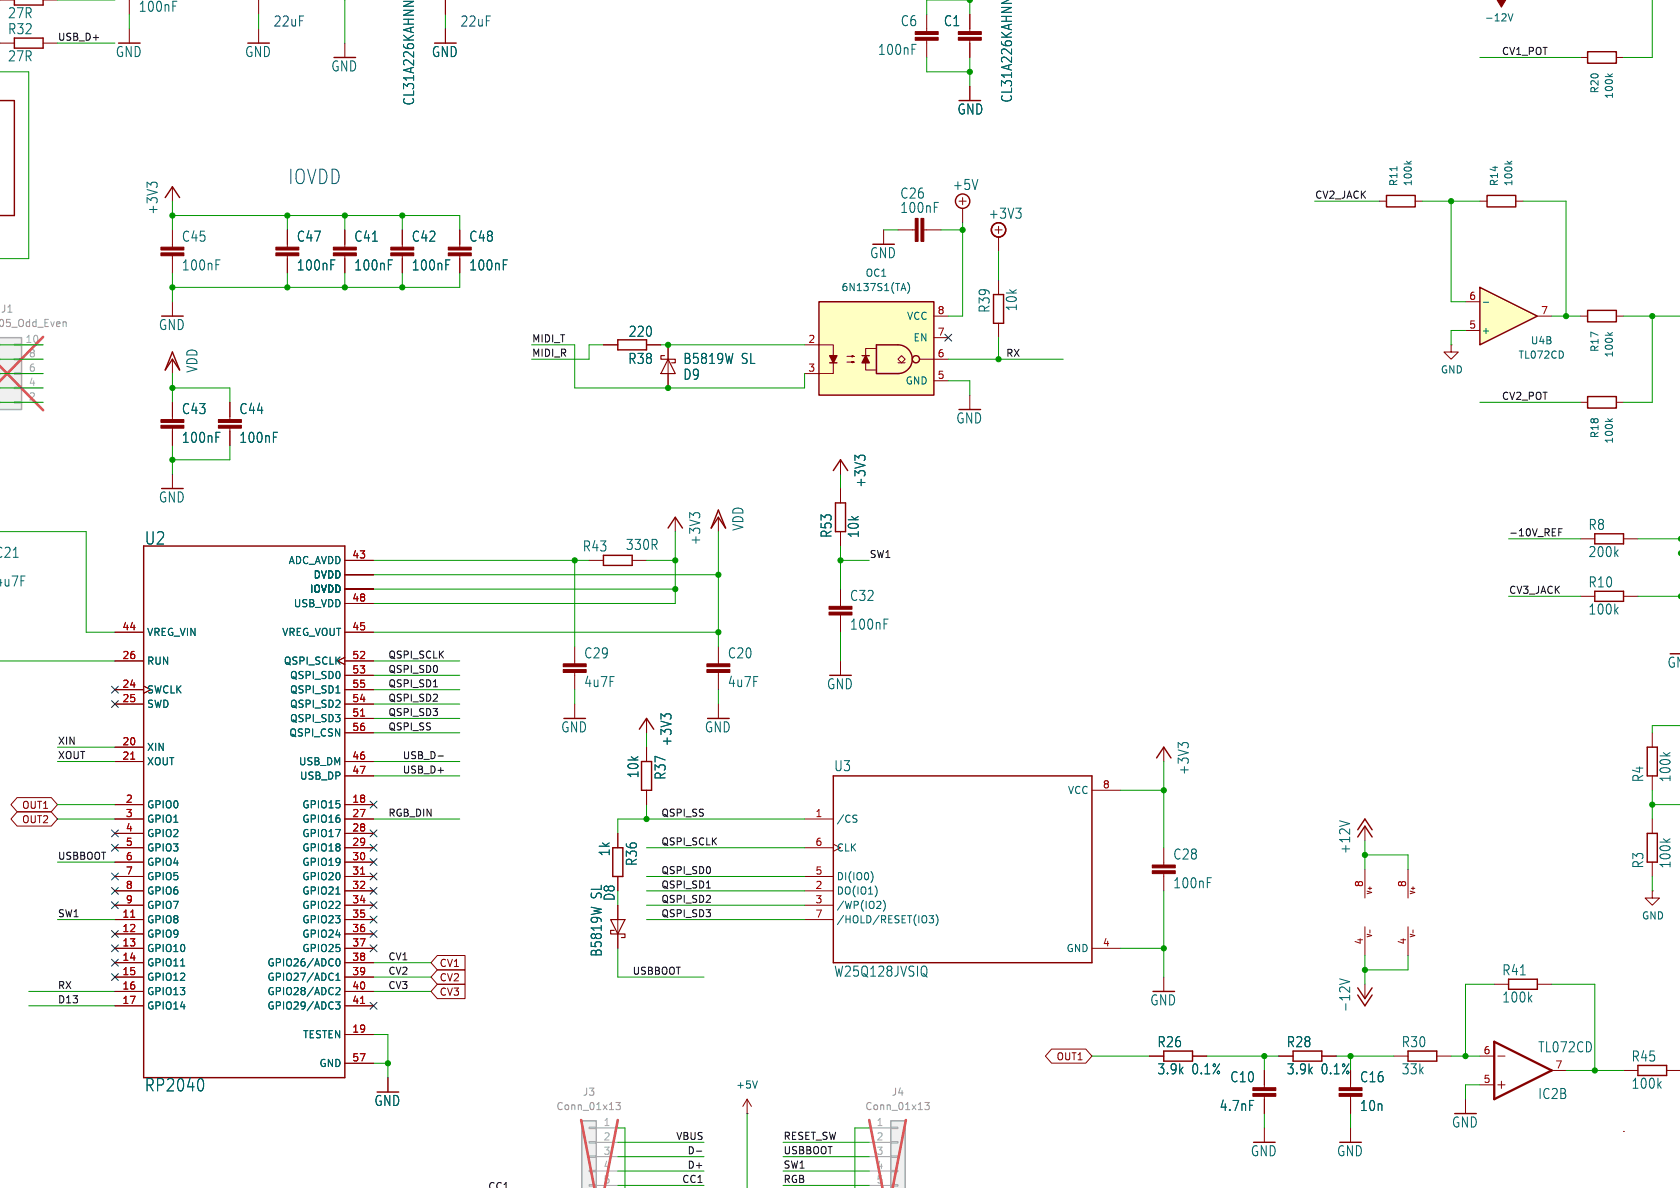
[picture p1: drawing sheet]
<svg xmlns="http://www.w3.org/2000/svg" width="297mm" height="210mm" viewBox="0 0 297 210" stroke-linecap="round" stroke-linejoin="round" font-family="sans-serif">
<g fill="none" stroke="#840000" stroke-width=".18">
<path d="M22.9 -.1v2.6M45.7 -.1v2.6M61 0h.1M78.7 -.1v2.6M0 0h2.5M7.6 0h2.6M22.9 5.1v2.5M61 7.6v2.6M78.7 5.1v2.5M171.4 2.5v3.1M171.4 7.1v3.1M171.4 15.2v2.6"/>
<path d="M279.4 10.2h1.3M285.7 10.2h1.3M30.5 33v2.6M243.8 35.6h1.3M250.2 35.6h1.3M261.6 35.6h1.3M268 35.6h1.2M30.5 40.6v3.1M30.5 45.2v3.1M30.5 53.3v2.6M50.8 40.6v3.1M50.8 45.2v3.1"/>
<path d="M61 40.6v3.1M61 45.2v3.1M71.1 40.6v3.1M71.1 45.2v3.1M81.3 40.6v3.1M81.3 45.2v3.1M30.5 63.5v2.5M30.5 71.1v3.1M30.5 75.7v3M40.6 71.1v3.1M40.6 75.7v3M118.1 61v7.6"/>
<path d="M30.5 83.8v2.6M127 91.4v2.6M101.6 114.3v3M101.6 118.9v3M205.7 132.1v2.5M287 200h.1"/>
</g>
<g fill="#840000" stroke="#840000" stroke-width=".18">
<path d="M169.4 6.6h4.1v.5h-4.1z"/>
<path d="M169.4 5.6h4.1v.5h-4.1z"/>
<path d="M79.2 44.7h4.1v.5h-4.1z"/>
<path d="M79.2 43.7h4.1v.5h-4.1z"/>
<path d="M264.7 0h1.5l-.8 1.3z"/>
<path d="M38.6 75.2h4.1v.5h-4.1z"/>
<path d="M38.6 74.2h4.1v.5h-4.1z"/>
<path d="M28.4 75.2h4.1v.5h-4.1z"/>
<path d="M28.4 74.2h4.1v.5h-4.1z"/>
<path d="M69.1 44.7h4.1v.5h-4.1z"/>
<path d="M69.1 43.7h4.1v.5h-4.1z"/>
<path d="M58.9 44.7h4.1v.5h-4.1z"/>
<path d="M58.9 43.7h4.1v.5h-4.1z"/>
<path d="M48.8 44.7h4v.5h-4z"/>
<path d="M48.8 43.7h4v.5h-4z"/>
<path d="M28.4 44.7h4.1v.5h-4.1z"/>
<path d="M28.4 43.7h4.1v.5h-4.1z"/>
<path d="M99.6 118.4h4v.5h-4z"/>
<path d="M99.6 117.3h4v.6h-4z"/>
</g>
<g fill="none" stroke="#006464" stroke-width=".18">
<path d="M30.6 .2h.7M266.6 2.4l.4 1.3 .5-1.3M284.2 13.1l.5 .4M285.1 13.1l-.5 .3M26.7 32.7l-.7-.5v.9M26.9 32.3h.7M247 29.5v.7M248.7 28.5l.4 .5M249.5 28.5l-.5 .4M266.4 28.5l.5 .5M267.3 28.5l-.5 .4M38.2 45.9h.7"/>
<path d="M58.5 45.9h.7M68.7 45.9h.7M78.8 45.9h.7M89 45.9h.7M38.2 76.4h.7M48.3 76.4h.8M209 131.8l-.7-.5v.9M209.1 131.3h.8"/>
</g>
<path d="M2.5 -.1v1h5.1v-1M280.7 9.1h5v2.1h-5zM29.2 34.9l1.3-1.9 1.2 1.9M245.1 34.5h5.1v2.1h-5.1zM262.9 34.5h5.1v2.1h-5.1zM30.5 62.2l1.2 3.2-1.2-1.9-1.3 1.9zM127 90.2l1.3 3.1-1.3-1.9-1.3 1.9zM204.5 134l1.2-1.9 1.3 1.9" fill="none" stroke="#840000" stroke-width=".25"/>
<path d="M117.5 62.9h-.7v.6h2.6v.6h-.7M118.1 63.5l1.3 2.5h-2.6z" fill="none" stroke="#840000" stroke-width=".2"/>
<path d="M-.1 59.7h3.9v12.7h-3.9z" fill="#f0f0f0"/>
<g fill="none" stroke="#a1a1a1" stroke-width=".18">
<path d="M-.1 60.8v.3M-.1 63.4v.2M-.1 65.9v.3M-.1 68.5v.2M-.1 71v.2M2.5 60.8h1.3v.3h-1.3zM2.5 63.4h1.3v.2h-1.3zM2.5 65.9h1.3v.3h-1.3zM2.5 68.5h1.3v.2h-1.3zM2.5 71h1.3v.2h-1.3zM3.8 61h3.8M3.8 71.1h3.8"/>
<path d="M3.8 68.6h3.8M3.8 66h3.8M3.8 63.5h3.8"/>
</g>
<path d="M0 59.7h3.8v12.7h-3.9" fill="none" stroke="#a1a1a1" stroke-width=".25"/>
<path d="M10.2 56.9h.4v.3l-.6 .1M10.6 57.7h-.4M11.2 57l.1-.1h.3l.1 .8M11.2 56.9v.8" fill="none" stroke="#989898" stroke-width=".18"/>
<path d="M7.6 59.6l-7.7 7.8M0 64.7l7.6 7.8" fill="none" stroke="#e65255" stroke-width=".46"/>
<g fill="none" stroke="#840000" stroke-width=".18">
<path d="M0 7.6h2.5M7.6 7.6h2.6M45.7 5.1v2.5M169.5 35.6h1.3M170.2 34.9v1.3M170.2 36.8v2.6M156.2 40.6v2.6M158.7 40.6h3.1M163.3 40.6h3.1M175.9 40.6h1.3M176.5 40v1.3M176.5 41.9v2.6"/>
<path d="M61 99.1h5M20.3 116.8h5.1M20.3 111.8h5.1M61 116.2l-1.3 .6 1.3 .7M61 104.1h5M61 101.6h5M61 116.8h5M61 111.8h5M61 106.7h5M61 119.4h5M127 114.3v3M127 118.9v3"/>
<path d="M20.3 132.1h5.1M20.3 134.6h5.1M20.3 121.9h5.1M20.3 124.5h5.1M61 134.6h5M61 121.9h5M61 124.5h5M61 137.2h5M61 127h5M61 129.5h5M127 124.5v2.5M292.1 129.5v2.6"/>
<path d="M292.1 137.2v2.5M20.3 142.2h5.1M20.3 144.8h5.1M20.3 147.3h5.1M20.3 149.9h5.1M20.3 152.4h5.1M20.3 154.9h5.1M20.3 157.5h5.1M61 142.2h5M61 144.8h5M61 147.3h5M61 149.9h5"/>
<path d="M61 152.4h5M61 154.9h5M61 157.5h5M292.1 157.5v1.3h1.3l-1.3 1.2-1.3-1.2h1.3M292.1 157.5h.1M292.1 144.8v2.5M292.1 152.4v2.5M20.3 162.6h5.1M20.3 165.1h5.1M20.3 167.6h5.1M20.3 170.2h5.1M20.3 172.7h5.1"/>
<path d="M20.3 175.3h5.1M20.3 177.8h5.1M20.3 160h5.1M61 162.6h5M61 165.1h5M61 167.6h5M61 170.2h5M61 172.7h5M61 175.3h5M61 177.8h5M61 160h5M264.2 174h2.5"/>
<path d="M271.8 174h2.5M61 182.9h5M61 188h5M68.6 190.5v2.5M238.8 199.4v2.5M259.1 194.3v2.6"/>
</g>
<g fill="none" stroke="#840000" stroke-width=".25">
<path d="M0 17.8h2.5v20.3h-2.6M2.5 6.7h5.1v1.8h-5.1zM25.4 96.5h35.6v94h-35.6zM291.2 132.1h1.8v5.1h-1.8zM291.2 147.3h1.8v5.1h-1.8zM266.7 173.1h5.1v1.8h-5.1z"/>
<circle cx="170.2" cy="35.6" r="1.27"/>
<circle cx="176.5" cy="40.6" r="1.27"/>
</g>
<path d="M23.1 134.2h.7M63.7 126.6h.8M63.7 154.5h.8M23.1 162.1h.7M63.7 177.4h.8" fill="none" stroke="#a90000" stroke-width=".18"/>
<path d="M165.2 35.8h.7M179.6 36.8h.9l-.5 .7M180.4 37.6v.8M59.4 122.5h.7M59.4 158.1h.7M31.9 170.8h.8M59.3 177.1h.8l-.4 .5 .3 .1v.6l-.1 .1-.6-.1M59.4 174.7l.5-.1 .2 .3-.8 .9h.8M59.4 173.3h.7M59.4 172.4l.3-.4v1.3M59.5 169.6l.2-.1a.68 .68 0 0 1 .4 .6 .68 .68 0 0 1-.4 .7l-.2-.2-.1-.3zM35.8 190.9a2.12 2.12 0 0 1 0 1.7" fill="none" stroke="#006464" stroke-width=".18"/>
<g fill="#840000" stroke="#840000" stroke-width=".18">
<path d="M125 118.4h4v.5h-4z"/>
<path d="M125 117.3h4v.6h-4z"/>
<path d="M161.8 38.6h.5v4.1h-.5z"/>
<path d="M162.8 38.6h.5v4.1h-.5z"/>
</g>
<path d="M102.9 198.1h2.5v12h-2.5z" fill="#f0f0f0"/>
<path d="M104.1 199.3h1.3v.2h-1.3zM105.4 199.4h3.8M104.1 209.4h1.3v.3h-1.3zM104.1 206.9h1.3v.2h-1.3zM104.1 204.3h1.3v.3h-1.3zM104.1 201.8h1.3v.3h-1.3zM105.4 201.9h3.8M105.4 204.5h3.8M105.4 207h3.8M105.4 209.6h3.8" fill="none" stroke="#a1a1a1" stroke-width=".18"/>
<path d="M102.9 210.1v-12h2.5v12" fill="none" stroke="#a1a1a1" stroke-width=".25"/>
<path d="M108.9 194.9h.8l-.5 .5 .4 .1v.5l-.2 .2-.5-.2" fill="none" stroke="#989898" stroke-width=".18"/>
<path d="M102.7 198l2.4 12.1M109.2 198l-2.3 12.1" fill="none" stroke="#e65255" stroke-width=".46"/>
<path d="M175.6 52.1h1.8v5.1h-1.8zM280.7 70.1h5v2h-5zM281.9 94.4h5.1v1.7h-5.1zM281.9 104.5h5.1v1.8h-5.1z" fill="none" stroke="#840000" stroke-width=".25"/>
<path d="M176.5 49.5v2.6M176.5 57.2v2.5M171.4 69.9v2.5M279.4 71.1h1.3M285.7 71.1h1.3M279.4 95.3h2.5M287 95.3h2.6M148.6 116.8v2.6M279.4 105.4h2.5M287 105.4h2.6M238.8 189.2v3.1M238.8 193.8v3.1" fill="none" stroke="#840000" stroke-width=".18"/>
<g fill="#840000" stroke="#840000" stroke-width=".18">
<path d="M236.7 193.3h4.1v.5h-4.1z"/>
<path d="M236.7 192.3h4.1v.5h-4.1z"/>
</g>
<path d="M284.2 74l.5 .5M285.1 74l-.5 .4" fill="none" stroke="#006464" stroke-width=".18"/>
<path d="M144.8 53.3h20.3v16.6h-20.3z" fill="#ffffc2"/>
<g fill="none" stroke="#840000" stroke-width=".25">
<path d="M144.8 53.3h20.3v16.6h-20.3zM280.7 54.9h5v2h-5zM146.7 64.1h1.3M152.4 62.9h1.3M154.9 61h3.8a2.54 2.54 0 0 1 2.6 2.5 2.54 2.54 0 0 1-2.6 2.5h-3.8zM147.3 83.2l1.3-1.9 1.3 1.9M147.7 88.9h1.8v5.1h-1.8zM248.9 185.8h5.1v1.8h-5.1z"/>
<circle cx="161.9" cy="63.5" r=".63"/>
</g>
<g fill="none" stroke="#840000" stroke-width=".18">
<path d="M165.1 59.7h2.5M165.1 55.9h2.5M279.4 55.9h1.3M285.7 55.9h1.3M142.2 61h5.1v5h-5.1M149.7 64h1.3l-.4 .1v-.2l.4 .1M149.7 63h1.3l-.4 .1v-.2l.4 .1M154.9 61.6h-1.9v3.8h1.9M158.7 64.1h1.3M159.4 62.9l.6 .6-.6 .6-.7-.6zM162.6 63.5h5M165.1 67.3h2.5"/>
<path d="M256.5 61v1.2h1.3l-1.3 1.3-1.2-1.3h1.2M256.5 61h.1M148.6 81.3v2.5M148.6 86.4v2.5M148.6 94v2.5M148.6 104.1v3.1M148.6 108.7v3.1M246.4 186.7h2.5M254 186.7h2.5"/>
</g>
<g fill="#840000" stroke="#840000" stroke-width=".25">
<path d="M146.7 62.9h1.3l-.7 1.2z"/>
<path d="M153 62.9l.7 1.2h-1.3z"/>
</g>
<path d="M159.4 51h.6M159.7 50.1l.4 1.3M160.4 49.9a1.46 1.46 0 0 1 0 2M284.2 58.8l.5 .5M285.1 58.8l-.5 .3M151.8 81l-.7-.5v.9M152 80.5h.7M156.3 109.4h.7" fill="none" stroke="#006464" stroke-width=".18"/>
<g fill="#840000" stroke="#840000" stroke-width=".18">
<path d="M146.6 108.2h4v.5h-4z"/>
<path d="M146.6 107.2h4v.5h-4z"/>
</g>
<path d="M261.6 50.8l10.2 5.1-10.2 5.1z" fill="#ffffc2"/>
<path d="M261.6 50.8l10.2 5.1-10.2 5.1zM147.3 137.2h45.7v33h-45.7zM108.3 149.9h1.8v5h-1.8zM240 175.9l1.3 1.9 1.3-1.9M240 174.6l1.3 1.9 1.3-1.9M205.7 185.8h5.1v1.8h-5.1zM228.6 185.8h5.1v1.8h-5.1zM289.6 188.3h5v1.8h-5z" fill="none" stroke="#840000" stroke-width=".25"/>
<g fill="none" stroke="#840000" stroke-width=".18">
<path d="M163.8 2.5v3.1M163.8 7.1v3.1M259.1 58.4h2.5M259.1 53.3h2.5M271.8 55.9h2.5M193 139.7h5.1M109.2 147.3v2.6M109.2 154.9v2.6M142.2 144.8h5.1M142.2 157.5h5.1M142.2 154.9h5.1M142.2 149.9h5.1"/>
<path d="M109.2 160v7.6M142.2 160h5.1M142.2 162.6h5.1M193 167.6h5.1M205.7 172.7v2.6M241.3 174v2.5M132.1 196.9h.1M132.1 194.3l-.8 1.3M132.1 194.3v2.6M132.1 194.3l.7 1.3M203.2 186.7h2.5M210.8 186.7h2.6"/>
<path d="M223.5 189.2v3.1M223.5 193.8v3.1M223.5 199.4v2.5M226.1 186.7h2.5M233.7 186.7h2.5M261.6 186.7h2.6M261.6 191.8h2.6M264.8 186.7h1.3M264.8 191.8h1.3M265.4 191.1v1.3M274.3 189.2h2.6M287 189.2h2.6"/>
<path d="M294.6 189.2h2.5"/>
</g>
<g fill="none" stroke="#006464" stroke-width=".18">
<path d="M161.2 7.8h.8M262.2 53.4h1M151 144.1l.5 .1M151.3 144.8l.2 .2-.2 .4M154 154.1a1.49 1.49 0 0 1 0 1.8M155 157.2v.8M155.7 159.5v.4M156.2 159.1a1.46 1.46 0 0 1 0 2M154.9 160.6h.8M163.6 170.9a1.43 1.43 0 0 1 0 1.6l.3 .2M164.3 161.9h.7l-.4 .5 .4 .1v.5l-.2 .1-.5-.1M165.5 161.7a1.46 1.46 0 0 1 0 1.9"/>
<path d="M236.8 173l1.8 .5-1.8 .5M133.9 191.1l-.4 1.2"/>
</g>
<g fill="#840000" stroke="#840000" stroke-width=".18">
<path d="M221.5 193.3h4.1v.5h-4.1z"/>
<path d="M221.5 192.3h4.1v.5h-4.1z"/>
<path d="M161.8 6.6h4.1v.5h-4.1z"/>
<path d="M161.8 5.6h4.1v.5h-4.1z"/>
</g>
<path d="M264.2 184.2l10.1 5-10.1 5.1z" fill="none" stroke="#840000" stroke-width=".41"/>
<path d="M107.9 162.6h2.6l-1.3 2.5zM108.6 164.5h-.7v.6h2.6v.6h-.6" fill="none" stroke="#840000" stroke-width=".2"/>
<path d="M157.5 198.1h2.5v12h-2.5z" fill="#f0f0f0"/>
<path d="M153.7 199.4h3.8M157.5 199.3h1.2v.2h-1.2zM153.7 201.9h3.8M153.7 204.5h3.8M153.7 207h3.8M153.7 209.6h3.8M157.5 209.4h1.2v.3h-1.2zM157.5 206.9h1.2v.2h-1.2zM157.5 204.3h1.2v.3h-1.2zM157.5 201.8h1.2v.3h-1.2z" fill="none" stroke="#a1a1a1" stroke-width=".18"/>
<path d="M157.5 210.1v-12h2.5v12" fill="none" stroke="#a1a1a1" stroke-width=".25"/>
<path d="M163.5 194.9h.8l-.4 .5 .3 .1v.5l-.2 .2-.5-.2" fill="none" stroke="#989898" stroke-width=".18"/>
<path d="M153.7 198l2.3 12.1M160.1 198l-2.3 12.1" fill="none" stroke="#e65255" stroke-width=".46"/>
<g fill="none" stroke="#840000" stroke-width=".18">
<path d="M78.7 0v2.5M78.7 5.1v2.5M171.4 2.5v2.6M171.4 7.6v2.6M171.4 15.2v2.6M50.8 40.6v2.6M50.8 45.7v2.6M61 40.6v2.6M61 45.7v2.6M71.1 40.6v2.6M71.1 45.7v2.6M81.3 40.6v2.6"/>
<path d="M81.3 45.7v2.6M30.5 71.1v2.6M30.5 76.2v2.5M40.6 71.1v2.6M40.6 76.2v2.5M106.7 61h2.5M114.3 61h2.5M118.1 61v2.5M118.1 66v2.6M61 99.1h5M104.1 99.1h2.6M111.8 99.1h2.5"/>
<path d="M119.4 91.4v2.6M148.6 81.3v2.5M148.6 86.4v2.5M148.6 94v2.5M20.3 116.8h5.1M20.3 111.8h5.1M61 116.2l-1.3 .6 1.3 .7M61 104.1h5M61 101.6h5M61 116.8h5M61 111.8h5M61 106.7h5"/>
<path d="M61 119.4h5M20.3 132.1h5.1M20.3 134.6h5.1M20.3 121.9h5.1M20.3 124.5h5.1M61 134.6h5M61 121.9h5M61 124.5h5M61 137.2h5M61 127h5M61 129.5h5M101.6 124.5v2.5"/>
<path d="M114.3 127v2.5M114.3 132.1v2.5M114.3 139.7v2.5M3 141h6.1l1.1 1.2-1.1 1.3h-6.1l-1.1-1.3zM3 143.5h6.1l1.1 1.3-1.1 1.2h-6.1l-1.1-1.2zM20.3 142.2h5.1M20.3 144.8h5.1M20.3 147.3h5.1M20.3 149.9h5.1M20.3 152.4h5.1M20.3 154.9h5.1M20.3 157.5h5.1"/>
<path d="M61 142.2h5M61 144.8h5M61 147.3h5M61 149.9h5M61 152.4h5M61 154.9h5M61 157.5h5M109.2 147.3v2.6M109.2 154.9v2.6M205.7 149.9v3M205.7 154.4v3.1M241.3 146.1v2.5"/>
<path d="M241.3 153.7v5.1M248.9 153.7v5.1M20.3 162.6h5.1M20.3 165.1h5.1M20.3 167.6h5.1M20.3 170.2h5.1M20.3 172.7h5.1M20.3 175.3h5.1M20.3 177.8h5.1M20.3 160h5.1M61 162.6h5M61 165.1h5"/>
<path d="M61 167.6h5M61 170.2h5M61 172.7h5M61 175.3h5M61 177.8h5M61 160h5M77.3 168.9h4.9v2.6h-4.9l-1.1-1.3zM77.3 171.4h4.9v2.6h-4.9l-1.1-1.3zM77.3 174h4.9v2.5h-4.9l-1.1-1.2zM109.2 160v2.6M109.2 165.1v2.5M241.3 163.8v5.1"/>
<path d="M242.2 164.4v.5M248.9 163.8v5.1M249.8 164.4v.5M61 182.9h5M61 188h5M68.6 190.5v2.5M185.9 185.4h6.1l1 1.3-1 1.2h-6.1l-1.1-1.2zM203.2 186.7h2.5M210.8 186.7h2.6M223.5 189.2v2.6M223.5 194.3v2.6M226.1 186.7h2.5"/>
<path d="M233.7 186.7h2.5M238.8 189.2v2.6M238.8 194.3v2.6"/>
</g>
<path d="M109.2 60.1h5.1v1.7h-5.1zM106.7 98.2h5.1v1.7h-5.1zM118.1 93.3l1.3-1.9 1.2 1.9M113 128.9l1.3-1.9 1.3 1.9M113.4 134.6h1.8v5.1h-1.8zM240 148l1.3-1.9 1.3 1.9M240 146.7l1.3-1.9 1.3 1.9" fill="none" stroke="#840000" stroke-width=".25"/>
<g fill="none" stroke="#006464" stroke-width=".18">
<path d="M58.5 45.9h.7M68.7 45.9h.7M78.8 45.9h.7M89 45.9h.7M38.2 76.4h.7M48.3 76.4h.8M122.6 91.1l-.7-.5v1M122.8 90.7h.7M151.8 81l-.7-.5v.9M152 80.5h.7M59.4 122.5h.7M117.5 126.7l-.7-.5v.9"/>
<path d="M117.7 126.3h.8M59.4 158.1h.7M213.4 155.2h.8M236.8 145.1l1.8 .5M31.9 170.8h.8M59.3 177.1h.8l-.4 .5 .3 .1v.6l-.1 .1-.6-.1M59.4 174.7l.5-.1 .2 .3-.8 .9h.8M59.4 173.3h.7M59.4 172.4l.3-.4v1.3M59.5 169.6l.2-.1a.68 .68 0 0 1 .4 .6 .68 .68 0 0 1-.4 .7l-.2-.2-.1-.3zM35.8 190.9a2.12 2.12 0 0 1 0 1.7"/>
</g>
<g fill="#840000" stroke="#840000" stroke-width=".18">
<path d="M203.7 153.9h4.1v.5h-4.1z"/>
<path d="M203.7 152.9h4.1v.5h-4.1z"/>
</g>
<path d="M275.6 94.1h.4M276.2 93.5h-.6v1.2M76.6 121.4h.7M77.4 133.6h1M124.9 157h.7M123.1 203.5h1" fill="none" stroke="#0f0f0f" stroke-width=".18"/>
<g fill="none" stroke="#009600" stroke-width=".18">
<path d="M171.4 0v2.5M292.1 -.1v10.3h-5.1M-.1 0h.1M0 12.7h5.1v33h-5.1M0 7.6h.1M10.2 0h10.1M10.2 7.6h10.1M22.9 2.5v2.6M45.7 2.5v2.6M61 0v7.6M78.7 2.5v2.6M163.8 10.2v2.5h7.6"/>
<path d="M171.4 0h-7.6v2.5M171.4 10.2v5M261.6 10.2h17.8M30.5 35.6v5M30.5 38.1h50.8v2.5M50.8 38.1v2.5M61 38.1v2.5M71.1 38.1v2.5M170.2 39.4v16.5h-2.6M232.4 35.6h11.4M251.5 35.6h10.1M256.5 35.6v17.7h2.6"/>
<path d="M269.2 35.6h7.7v20.3M30.5 48.3v5M50.8 48.3v2.5M61 48.3v2.5M71.1 48.3v2.5M81.3 48.3v2.5h-50.8M156.2 40.6h2.5M166.4 40.6h3.8M176.5 44.5v5M176.5 59.7v3.8M259.1 58.4h-2.6v2.6M274.3 55.9h5.1"/>
<path d="M287 55.9h10.1M292.1 55.9v15.2h-5.1M0 68.6h7.6M0 71.1h7.6M0 66h7.6M0 63.5h7.6M0 61h7.6M30.5 68.6h10.1v2.5M30.5 66v5.1M30.5 78.7v5.1M40.6 78.7v2.6h-10.1M94 61h7.6v7.6h40.6v-2.6"/>
<path d="M106.7 61h-2.6v2.5h-10.1M116.8 61h25.4M167.6 63.5h20.4M167.6 67.3h3.8v2.6M261.6 71.1h17.8M-.1 94h15.3v17.8h5.1M66 99.1h38.1M101.6 99.1v15.2M114.3 99.1h5.1M119.4 94v12.7h-53.4M127 94v20.3M148.6 83.8v2.6"/>
<path d="M148.6 96.5v7.6M148.6 99.1h5.1M266.7 95.3h12.7M289.6 95.3h7.5M0 116.8h20.3M66 111.8h61M66 116.8h15.3M66 101.6h61M66 104.1h53.4M66 119.4h15.3M148.6 111.8v5M266.7 105.4h12.7"/>
<path d="M289.6 105.4h7.5M10.2 132.1h10.1M10.2 134.6h10.1M66 124.5h15.3M66 134.6h15.3M66 137.2h15.3M66 127h15.3M66 129.5h15.3M66 121.9h15.3M101.6 121.9v2.6M114.3 129.5v2.6M127 121.9v2.6"/>
<path d="M198.1 139.7h7.6M205.7 134.6v15.3M292.1 139.7v5.1M297.1 128.3h-5v1.2M10.2 144.8h10.1M10.2 142.2h10.1M10.2 152.4h10.1M66 144.8h15.3M114.3 142.2v2.6M114.3 154.9h27.9M114.3 157.5h27.9M114.3 149.9h27.9"/>
<path d="M142.2 144.8h-33v2.5M205.7 157.5v15.2M241.3 151.1h7.6v2.6M241.3 148.6v5.1M292.1 154.9v2.6M292.1 142.2h5M5.1 175.3h15.2M5.1 177.8h15.2M10.2 162.6h10.1M66 172.7h10.2M66 175.3h10.2M66 170.2h10.2"/>
<path d="M109.2 167.6v5.1h15.3M114.3 160h27.9M114.3 162.6h27.9M198.1 167.6h7.6M241.3 168.9v5.1M248.9 168.9v2.6h-7.6M264.2 174h-5.1v12.7M274.3 174h7.6v15.2M66 182.9h2.6v7.6M66 188h2.6M109.2 199.4h1.3v10.7M132.1 196.9v13.2"/>
<path d="M153.7 199.4h-2.6v10.7M193 186.7h10.2M213.4 186.7h12.7M223.5 186.7v2.5M223.5 196.9v2.5M236.2 186.7h10.2M238.8 186.7v2.5M238.8 196.9v2.5M256.5 186.7h5.1M261.6 191.8h-2.5v2.5M276.9 189.2h10.1M109.2 209.6h15.3"/>
<path d="M109.2 204.5h15.3M109.2 201.9h15.3M109.2 207h15.3M138.4 209.6h15.3M138.4 204.5h15.3M138.4 201.9h15.3M138.4 207h15.3"/>
</g>
<g fill="none" stroke="#000084" stroke-width=".18">
<path d="M167 59.1l1.2 1.2M168.2 59.1l-1.2 1.2M19.7 123.9l1.2 1.2M19.7 121.3l1.2 1.2M20.9 123.9l-1.2 1.2M20.9 121.3l-1.2 1.2M19.7 154.3l1.2 1.2M19.7 149.3l1.2 1.2M19.7 146.7l1.2 1.2M19.7 156.9l1.2 1.2M19.7 159.4l1.2 1.2M20.9 154.3l-1.2 1.2"/>
<path d="M20.9 149.3l-1.2 1.2M20.9 146.7l-1.2 1.2M20.9 156.9l-1.2 1.2M20.9 159.4l-1.2 1.2M65.4 156.9l1.2 1.2M65.4 154.3l1.2 1.2M65.4 151.8l1.2 1.2M65.4 141.6l1.2 1.2M65.4 146.7l1.2 1.2M65.4 159.4l1.2 1.2M65.4 149.3l1.2 1.2M66.6 156.9l-1.2 1.2"/>
<path d="M66.6 154.3l-1.2 1.2M66.6 151.8l-1.2 1.2M66.6 141.6l-1.2 1.2M66.6 146.7l-1.2 1.2M66.6 159.4l-1.2 1.2M66.6 149.3l-1.2 1.2M19.7 172.1l1.2 1.2M19.7 169.6l1.2 1.2M19.7 167l1.2 1.2M19.7 164.5l1.2 1.2M20.9 172.1l-1.2 1.2M20.9 169.6l-1.2 1.2"/>
<path d="M20.9 167l-1.2 1.2M20.9 164.5l-1.2 1.2M65.4 177.2l1.2 1.2M65.4 162l1.2 1.2M65.4 164.5l1.2 1.2M65.4 167l1.2 1.2M66.6 177.2l-1.2 1.2M66.6 162l-1.2 1.2M66.6 164.5l-1.2 1.2M66.6 167l-1.2 1.2"/>
</g>
<path d="M23.1 134.2h.7M63.7 126.6h.8M63.7 154.5h.8M23.1 162.1h.7M63.7 177.4h.8" fill="none" stroke="#a90000" stroke-width=".18"/>
<g fill="#009600" stroke="#009600" stroke-width=".18">
<path d="M296.8 97.6l.3-.3v.9a.48 .48 0 0 1-.3-.6z"/>
<path d="M171 0h.9a.46 .46 0 0 1-.5 .5 .46 .46 0 0 1-.4-.5z"/>
<path d="M296.8 105.2l.3-.2v.9a.48 .48 0 0 1-.3-.7z"/>
<path d="M296.8 95l.3-.2v.9a.48 .48 0 0 1-.3-.7z"/>
<circle cx="256.5" cy="35.6" r=".46"/>
<circle cx="176.5" cy="63.5" r=".46"/>
<circle cx="241.3" cy="151.1" r=".46"/>
<circle cx="205.7" cy="139.7" r=".46"/>
<circle cx="170.2" cy="40.6" r=".46"/>
<circle cx="171.4" cy="12.7" r=".46"/>
<circle cx="292.1" cy="55.9" r=".46"/>
<circle cx="276.9" cy="55.9" r=".46"/>
<circle cx="114.3" cy="144.8" r=".46"/>
<circle cx="223.5" cy="186.7" r=".46"/>
<circle cx="238.8" cy="186.7" r=".46"/>
<circle cx="259.1" cy="186.7" r=".46"/>
<circle cx="205.7" cy="167.6" r=".46"/>
<circle cx="241.3" cy="171.5" r=".46"/>
<circle cx="281.9" cy="189.2" r=".46"/>
<circle cx="292.1" cy="142.2" r=".46"/>
<circle cx="148.6" cy="99.1" r=".46"/>
<circle cx="68.6" cy="188" r=".46"/>
<circle cx="30.5" cy="50.8" r=".46"/>
<circle cx="30.5" cy="38.1" r=".46"/>
<circle cx="50.8" cy="50.8" r=".46"/>
<circle cx="30.5" cy="81.3" r=".46"/>
<circle cx="30.5" cy="68.6" r=".46"/>
<circle cx="71.1" cy="38.1" r=".46"/>
<circle cx="61" cy="38.1" r=".46"/>
<circle cx="50.8" cy="38.1" r=".46"/>
<circle cx="61" cy="50.8" r=".46"/>
<circle cx="71.1" cy="50.8" r=".46"/>
<circle cx="119.4" cy="99.1" r=".46"/>
<circle cx="127" cy="101.6" r=".46"/>
<circle cx="119.4" cy="104.1" r=".46"/>
<circle cx="127" cy="111.8" r=".46"/>
<circle cx="101.6" cy="99.1" r=".46"/>
<circle cx="118.1" cy="61" r=".46"/>
<circle cx="118.1" cy="68.6" r=".46"/>
</g>
<text font-size="3.5" fill="#0000c2" x="50.8" y="32.8">IOVDD</text>
<g font-size="3" fill="#006464">
<text x="25.5" y="96.5">U2</text>
<text x="25.5" y="193.2">RP2040</text>
</g>
<g font-size="2.5" fill="#006464">
<text x="1.3" y="3.4">27R</text>
<text x="24.4" y="2.3">100nF</text>
<text x="159.1" y="4.8">C6</text>
<text x="166.8" y="4.8">C1</text>
<text x="1.3" y="6.3">R32</text>
<text x="1.3" y="11.1">27R</text>
<text x="20.4" y="10.3">GND</text>
<text x="43.2" y="10.3">GND</text>
<text x="76.3" y="10.3">GND</text>
<text x="155.1" y="9.9">100nF</text>
<text x="58.5" y="12.8">GND</text>
<text x="73.4" y="18.7" transform="rotate(-90 73.4 18.7)">CL31A226KAHNNNE</text>
<text x="169.2" y="20.5">GND</text>
<text x="179.1" y="18.2" transform="rotate(-90 179.1 18.2)">CL31A226KAHNNNE</text>
<text x="159.1" y="35.3">C26</text>
<text x="168.3" y="33.8">+5V</text>
<text x="28.1" y="38" transform="rotate(-90 28.1 38)">+3V3</text>
<text x="159.1" y="37.9">100nF</text>
<text x="174.7" y="38.9">+3V3</text>
<text x="32.1" y="42.9">C45</text>
<text x="52.4" y="42.9">C47</text>
<text x="62.5" y="42.9">C41</text>
<text x="72.7" y="42.9">C42</text>
<text x="82.9" y="42.9">C48</text>
<text x="153.7" y="45.9">GND</text>
<text x="32.1" y="48">100nF</text>
<text x="52.4" y="48">100nF</text>
<text x="62.5" y="48">100nF</text>
<text x="72.7" y="48">100nF</text>
<text x="82.9" y="48">100nF</text>
<text x="28" y="58.6">GND</text>
<text x="111" y="59.7">220</text>
<text x="175.2" y="55.4" transform="rotate(-90 175.2 55.4)">R39</text>
<text x="180" y="55.1" transform="rotate(-90 180 55.1)">10k</text>
<text x="35.1" y="66" transform="rotate(-90 35.1 66)">VDD</text>
<text x="111" y="64.5">R38</text>
<text x="120.7" y="64.5">B5819W</text>
<text x="131" y="64.5">SL</text>
<text x="120.7" y="67.3">D9</text>
<text x="32.1" y="73.4">C43</text>
<text x="42.2" y="73.4">C44</text>
<text x="169" y="75.1">GND</text>
<text x="32.1" y="78.5">100nF</text>
<text x="42.2" y="78.5">100nF</text>
<text x="28" y="89">GND</text>
<text x="153.2" y="86.3" transform="rotate(-90 153.2 86.3)">+3V3</text>
<text x="131.6" y="93.9" transform="rotate(-90 131.6 93.9)">VDD</text>
<text x="147.2" y="95.2" transform="rotate(-90 147.2 95.2)">R53</text>
<text x="152" y="95.2" transform="rotate(-90 152 95.2)">10k</text>
<text x="280.7" y="93.9">R8</text>
<text x="-1" y="98.8">C21</text>
<text x="102.9" y="97.7">R43</text>
<text x="110.5" y="97.4">330R</text>
<text x="124" y="96.5" transform="rotate(-90 124 96.5)">+3V3</text>
<text x="280.7" y="98.7">200k</text>
<text x="-1" y="103.9">4u7F</text>
<text x="150.2" y="106.4">C32</text>
<text x="280.7" y="104.1">R10</text>
<text x="150.2" y="111.5">100nF</text>
<text x="280.7" y="108.9">100k</text>
<text x="103.2" y="116.6">C29</text>
<text x="128.6" y="116.6">C20</text>
<text x="294.7" y="118.3">GND</text>
<text x="103.2" y="121.7">4u7F</text>
<text x="128.6" y="121.7">4u7F</text>
<text x="146.1" y="122.1">GND</text>
<text x="99.1" y="129.7">GND</text>
<text x="124.5" y="129.7">GND</text>
<text x="113.1" y="137.7" transform="rotate(-90 113.1 137.7)">10k</text>
<text x="117.9" y="137.9" transform="rotate(-90 117.9 137.9)">R37</text>
<text x="118.9" y="132" transform="rotate(-90 118.9 132)">+3V3</text>
<text x="147.4" y="136.5">U3</text>
<text x="210.4" y="137.1" transform="rotate(-90 210.4 137.1)">+3V3</text>
<text x="290.7" y="138.4" transform="rotate(-90 290.7 138.4)">R4</text>
<text x="295.5" y="138.4" transform="rotate(-90 295.5 138.4)">100k</text>
<text x="108" y="151.5" transform="rotate(-90 108 151.5)">1k</text>
<text x="112.8" y="153.2" transform="rotate(-90 112.8 153.2)">R36</text>
<text x="207.3" y="152.2">C28</text>
<text x="238.9" y="151.1" transform="rotate(-90 238.9 151.1)">+12V</text>
<text x="290.7" y="153.6" transform="rotate(-90 290.7 153.6)">R3</text>
<text x="295.5" y="153.6" transform="rotate(-90 295.5 153.6)">100k</text>
<text x="106.6" y="158.9" transform="rotate(-90 106.6 158.9)">SL</text>
<text x="108.9" y="159.4" transform="rotate(-90 108.9 159.4)">D8</text>
<text x="207.3" y="157.2">100nF</text>
<text x="106.6" y="169.2" transform="rotate(-90 106.6 169.2)">B5819W</text>
<text x="147.4" y="172.9">W25Q128JVSIQ</text>
<text x="265.5" y="172.6">R41</text>
<text x="203.3" y="177.9">GND</text>
<text x="238.9" y="179" transform="rotate(-90 238.9 179)">-12V</text>
<text x="265.5" y="177.4">100k</text>
<text x="204.5" y="185.3">R26</text>
<text x="227.4" y="185.3">R28</text>
<text x="247.7" y="185.3">R30</text>
<text x="204.5" y="190.1">3.9k</text>
<text x="210.7" y="190.1">0.1%</text>
<text x="217.4" y="191.5">C10</text>
<text x="227.4" y="190.1">3.9k</text>
<text x="233.5" y="190.1">0.1%</text>
<text x="240.3" y="191.5">C16</text>
<text x="247.7" y="190.1">33k</text>
<text x="271.8" y="186.2">TL072CD</text>
<text x="288.3" y="187.9">R45</text>
<text x="66.1" y="195.7">GND</text>
<text x="215.5" y="196.6">4.7nF</text>
<text x="240.3" y="196.6">10n</text>
<text x="271.8" y="194.5">IC2B</text>
<text x="288.3" y="192.7">100k</text>
<text x="256.6" y="199.5">GND</text>
<text x="221" y="204.6">GND</text>
<text x="236.3" y="204.6">GND</text>
</g>
<g font-size="2.5" fill="#0000c2">
<text x="48.3" y="4.8">22uF</text>
<text x="81.3" y="4.8">22uF</text>
</g>
<g font-size="1.8" fill="#006464">
<text x="262.4" y="4">-12V</text>
<text x="282.8" y="16.6" transform="rotate(-90 282.8 16.6)">R20</text>
<text x="285.3" y="17.6" transform="rotate(-90 285.3 17.6)">100k</text>
<text x="247.2" y="33" transform="rotate(-90 247.2 33)">R11</text>
<text x="249.8" y="33" transform="rotate(-90 249.8 33)">100k</text>
<text x="265" y="33" transform="rotate(-90 265 33)">R14</text>
<text x="267.6" y="33" transform="rotate(-90 267.6 33)">100k</text>
<text x="148.7" y="51.7">6N137S1(TA)</text>
<text x="152.9" y="49.1">OC1</text>
<text x="160.3" y="56.7">VCC</text>
<text x="261.8" y="59.3">+</text>
<text x="161.4" y="60.6">EN</text>
<text x="268.4" y="63.6">TL072CD</text>
<text x="270.5" y="61.1">U4B</text>
<text x="282.8" y="62.3" transform="rotate(-90 282.8 62.3)">R17</text>
<text x="285.3" y="63.3" transform="rotate(-90 285.3 63.3)">100k</text>
<text x="160" y="68.2">GND</text>
<text x="254.6" y="66.2">GND</text>
<text x="282.8" y="77.6" transform="rotate(-90 282.8 77.6)">R18</text>
<text x="285.3" y="78.5" transform="rotate(-90 285.3 78.5)">100k</text>
<text x="50.9" y="99.9">ADC_AVDD</text>
<text x="51.8" y="107.5">USB_VDD</text>
<text x="54.7" y="105">IOVDD</text>
<text x="55.4" y="102.5">DVDD</text>
<text x="25.9" y="112.6">VREG_VIN</text>
<text x="49.8" y="112.6">VREG_VOUT</text>
<text x="25.9" y="117.7">RUN</text>
<text x="50.1" y="117.7">QSPI_SCLK</text>
<text x="25.9" y="122.8">SWCLK</text>
<text x="25.9" y="125.3">SWD</text>
<text x="51.2" y="120.2">QSPI_SD0</text>
<text x="51.2" y="125.3">QSPI_SD2</text>
<text x="51.2" y="122.8">QSPI_SD1</text>
<text x="51.1" y="130.4">QSPI_CSN</text>
<text x="51.2" y="127.9">QSPI_SD3</text>
<text x="25.9" y="132.9">XIN</text>
<text x="25.9" y="135.5">XOUT</text>
<text x="52.7" y="135.5">USB_DM</text>
<text x="25.9" y="143.1">GPIO0</text>
<text x="52.9" y="138">USB_DP</text>
<text x="53.4" y="143.1">GPIO15</text>
<text x="188.7" y="140.6">VCC</text>
<text x="25.9" y="145.6">GPIO1</text>
<text x="25.9" y="148.2">GPIO2</text>
<text x="53.4" y="145.6">GPIO16</text>
<text x="53.4" y="148.2">GPIO17</text>
<text x="147.8" y="145.6">/CS</text>
<text x="25.9" y="150.7">GPIO3</text>
<text x="25.9" y="153.3">GPIO4</text>
<text x="25.9" y="155.8">GPIO5</text>
<text x="53.4" y="150.7">GPIO18</text>
<text x="53.4" y="153.3">GPIO19</text>
<text x="53.4" y="155.8">GPIO20</text>
<text x="147.8" y="155.8">DI(IO0)</text>
<text x="147.8" y="150.7">CLK</text>
<text x="25.9" y="158.3">GPIO6</text>
<text x="25.9" y="160.9">GPIO7</text>
<text x="53.4" y="158.3">GPIO21</text>
<text x="53.4" y="160.9">GPIO22</text>
<text x="147.8" y="158.3">DO(IO1)</text>
<text x="147.8" y="160.9">/WP(IO2)</text>
<text x="25.9" y="163.4">GPIO8</text>
<text x="25.9" y="166">GPIO9</text>
<text x="53.4" y="163.4">GPIO23</text>
<text x="53.4" y="166">GPIO24</text>
<text x="147.8" y="163.4">/HOLD/RESET(IO3)</text>
<text x="290.2" y="162.7">GND</text>
<text x="25.9" y="168.5">GPIO10</text>
<text x="25.9" y="171">GPIO11</text>
<text x="25.9" y="173.6">GPIO12</text>
<text x="47.2" y="171">GPIO26/ADC0</text>
<text x="47.2" y="173.6">GPIO27/ADC1</text>
<text x="53.4" y="168.5">GPIO25</text>
<text x="188.5" y="168.5">GND</text>
<text x="25.9" y="176.1">GPIO13</text>
<text x="25.9" y="178.7">GPIO14</text>
<text x="47.2" y="176.1">GPIO28/ADC2</text>
<text x="47.2" y="178.7">GPIO29/ADC3</text>
<text x="53.5" y="183.7">TESTEN</text>
<text x="56.4" y="188.8">GND</text>
<text x="130" y="192.6">+5V</text>
</g>
<g font-size="1.8" fill="#0f0f0f">
<text x="265.4" y="9.8">CV1_POT</text>
<text x="232.4" y="35.2">CV2_JACK</text>
<text x="94" y="60.6">MIDI_T</text>
<text x="94" y="63.2">MIDI_R</text>
<text x="265.4" y="70.8">CV2_POT</text>
<text x="266.7" y="94.9">-10V_REF</text>
<text x="266.7" y="105.1">CV3_JACK</text>
<text x="10.2" y="131.7">XIN</text>
<text x="10.2" y="134.3">XOUT</text>
<text x="10.2" y="177.5">D13</text>
<text x="138.4" y="201.6">RESET_SW</text>
<text x="120.5" y="209.2">CC1</text>
<text x="138.4" y="206.7">SW1</text>
<text x="138.4" y="204.1">USBBOOT</text>
<text x="138.4" y="209.2">RGB</text>
<text x="86.2" y="210.5">CC1</text>
</g>
<g font-size="1.8" fill="#a90000">
<text x="259.6" y="53.1">6</text>
<text x="165.7" y="59.4">7</text>
<text x="165.7" y="55.6">8</text>
<text x="259.6" y="58.2">5</text>
<text x="272.3" y="55.6">7</text>
<text x="142.8" y="60.7">2</text>
<text x="142.8" y="65.8">3</text>
<text x="165.7" y="63.2">6</text>
<text x="165.7" y="67.1">5</text>
<text x="62.2" y="98.8">43</text>
<text x="62.2" y="106.4">48</text>
<text x="21.5" y="111.5">44</text>
<text x="62.2" y="111.5">45</text>
<text x="21.5" y="116.6">26</text>
<text x="62.2" y="116.6">52</text>
<text x="62.2" y="119.1">53</text>
<text x="21.5" y="121.7">24</text>
<text x="21.5" y="124.2">25</text>
<text x="62.2" y="124.2">54</text>
<text x="62.2" y="121.7">55</text>
<text x="21.5" y="131.8">20</text>
<text x="62.2" y="126.7">51</text>
<text x="62.2" y="129.3">56</text>
<text x="21.5" y="134.4">21</text>
<text x="62.2" y="134.4">46</text>
<text x="62.2" y="136.9">47</text>
<text x="22.2" y="142">2</text>
<text x="62.2" y="142">18</text>
<text x="194.9" y="139.4">8</text>
<text x="22.2" y="144.5">3</text>
<text x="22.2" y="147.1">4</text>
<text x="22.2" y="149.6">5</text>
<text x="62.2" y="144.5">27</text>
<text x="62.2" y="147.1">28</text>
<text x="62.2" y="149.6">29</text>
<text x="144.1" y="144.5">1</text>
<text x="144.1" y="149.6">6</text>
<text x="22.2" y="152.1">6</text>
<text x="22.2" y="154.7">7</text>
<text x="62.2" y="152.1">30</text>
<text x="62.2" y="154.7">31</text>
<text x="144.1" y="154.7">5</text>
<text x="22.2" y="157.2">8</text>
<text x="22.2" y="159.8">9</text>
<text x="62.2" y="157.2">32</text>
<text x="62.2" y="159.8">34</text>
<text x="144.1" y="157.2">2</text>
<text x="144.1" y="159.8">3</text>
<text x="241" y="156.9" transform="rotate(-90 241 156.9)">8</text>
<text x="248.7" y="156.9" transform="rotate(-90 248.7 156.9)">8</text>
<text x="21.5" y="162.3">11</text>
<text x="21.5" y="164.8">12</text>
<text x="21.5" y="167.4">13</text>
<text x="62.2" y="162.3">35</text>
<text x="62.2" y="164.8">36</text>
<text x="62.2" y="167.4">37</text>
<text x="144.1" y="162.3">7</text>
<text x="194.9" y="167.4">4</text>
<text x="241" y="167.1" transform="rotate(-90 241 167.1)">4</text>
<text x="248.7" y="167.1" transform="rotate(-90 248.7 167.1)">4</text>
<text x="21.5" y="169.9">14</text>
<text x="21.5" y="172.5">15</text>
<text x="62.2" y="169.9">38</text>
<text x="62.2" y="172.5">39</text>
<text x="21.5" y="175">16</text>
<text x="21.5" y="177.5">17</text>
<text x="62.2" y="175">40</text>
<text x="62.2" y="177.5">41</text>
<text x="62.2" y="182.6">19</text>
<text x="62.2" y="187.7">57</text>
<text x="262.2" y="191.5">5</text>
<text x="262.2" y="186.4">6</text>
<text x="274.9" y="189">7</text>
</g>
<g font-size="1.8" fill="#989898">
<text x="-.5" y="58">5_Odd_Even</text>
<text x=".1" y="55.5">J1</text>
<text x="98.3" y="196.4">Conn_01x13</text>
<text x="102.9" y="193.9">J3</text>
<text x="152.9" y="196.4">Conn_01x13</text>
<text x="157.6" y="193.9">J4</text>
</g>
<g font-size="1.8" fill="#aaa">
<text x="4.4" y="60.7">10</text>
<text x="5" y="65.8">6</text>
<text x="5" y="63.2">8</text>
<text x="5" y="70.9">2</text>
<text x="5" y="68.3">4</text>
<text x="106.6" y="199.1">1</text>
<text x="106.6" y="201.7">2</text>
<text x="154.9" y="199.1">1</text>
<text x="154.9" y="201.7">2</text>
<text x="106.6" y="204.2">3</text>
<text x="106.6" y="206.8">4</text>
<text x="106.6" y="209.3">5</text>
<text x="154.9" y="204.2">3</text>
<text x="154.9" y="206.8">4</text>
<text x="154.9" y="209.3">5</text>
</g>
<g font-size="1.8" fill="#840000">
<text x="77.6" y="171.1">CV1</text>
<text x="77.6" y="173.7">CV2</text>
<text x="77.6" y="176.2">CV3</text>
</g>
<g font-size="1.7" fill="#0f0f0f">
<text x="10.2" y="7.3">USB_D+</text>
<text x="177.8" y="63.2">RX</text>
<text x="153.7" y="98.7">SW1</text>
<text x="68.6" y="116.5">QSPI_SCLK</text>
<text x="68.6" y="119">QSPI_SD0</text>
<text x="68.6" y="124.1">QSPI_SD2</text>
<text x="68.6" y="121.6">QSPI_SD1</text>
<text x="68.6" y="126.7">QSPI_SD3</text>
<text x="68.6" y="129.2">QSPI_SS</text>
<text x="71.1" y="136.8">USB_D+</text>
<text x="71.1" y="134.3">USB_D-</text>
<text x="68.6" y="144.4">RGB_DIN</text>
<text x="116.8" y="149.5">QSPI_SCLK</text>
<text x="116.8" y="144.4">QSPI_SS</text>
<text x="10.2" y="152.1">USBBOOT</text>
<text x="116.8" y="154.6">QSPI_SD0</text>
<text x="116.8" y="159.7">QSPI_SD2</text>
<text x="116.8" y="157.1">QSPI_SD1</text>
<text x="10.2" y="162.2">SW1</text>
<text x="116.8" y="162.2">QSPI_SD3</text>
<text x="68.6" y="169.8">CV1</text>
<text x="68.6" y="172.4">CV2</text>
<text x="111.8" y="172.4">USBBOOT</text>
<text x="10.2" y="174.9">RX</text>
<text x="68.6" y="174.9">CV3</text>
<text x="119.5" y="201.6">VBUS</text>
<text x="121.5" y="204.1">D-</text>
<text x="121.5" y="206.7">D+</text>
</g>
<g font-size="1.7" fill="#840000">
<text x="3.8" y="143.2">OUT1</text>
<text x="3.8" y="145.7">OUT2</text>
<text x="186.7" y="187.6">OUT1</text>
</g>
<g font-size="1.1" fill="#840000">
<text x="242.8" y="158.2" transform="rotate(-90 242.8 158.2)">V+</text>
<text x="250.4" y="158.2" transform="rotate(-90 250.4 158.2)">V+</text>
<text x="242.8" y="165.8" transform="rotate(-90 242.8 165.8)">V-</text>
<text x="250.4" y="165.8" transform="rotate(-90 250.4 165.8)">V-</text>
</g>
</svg>
